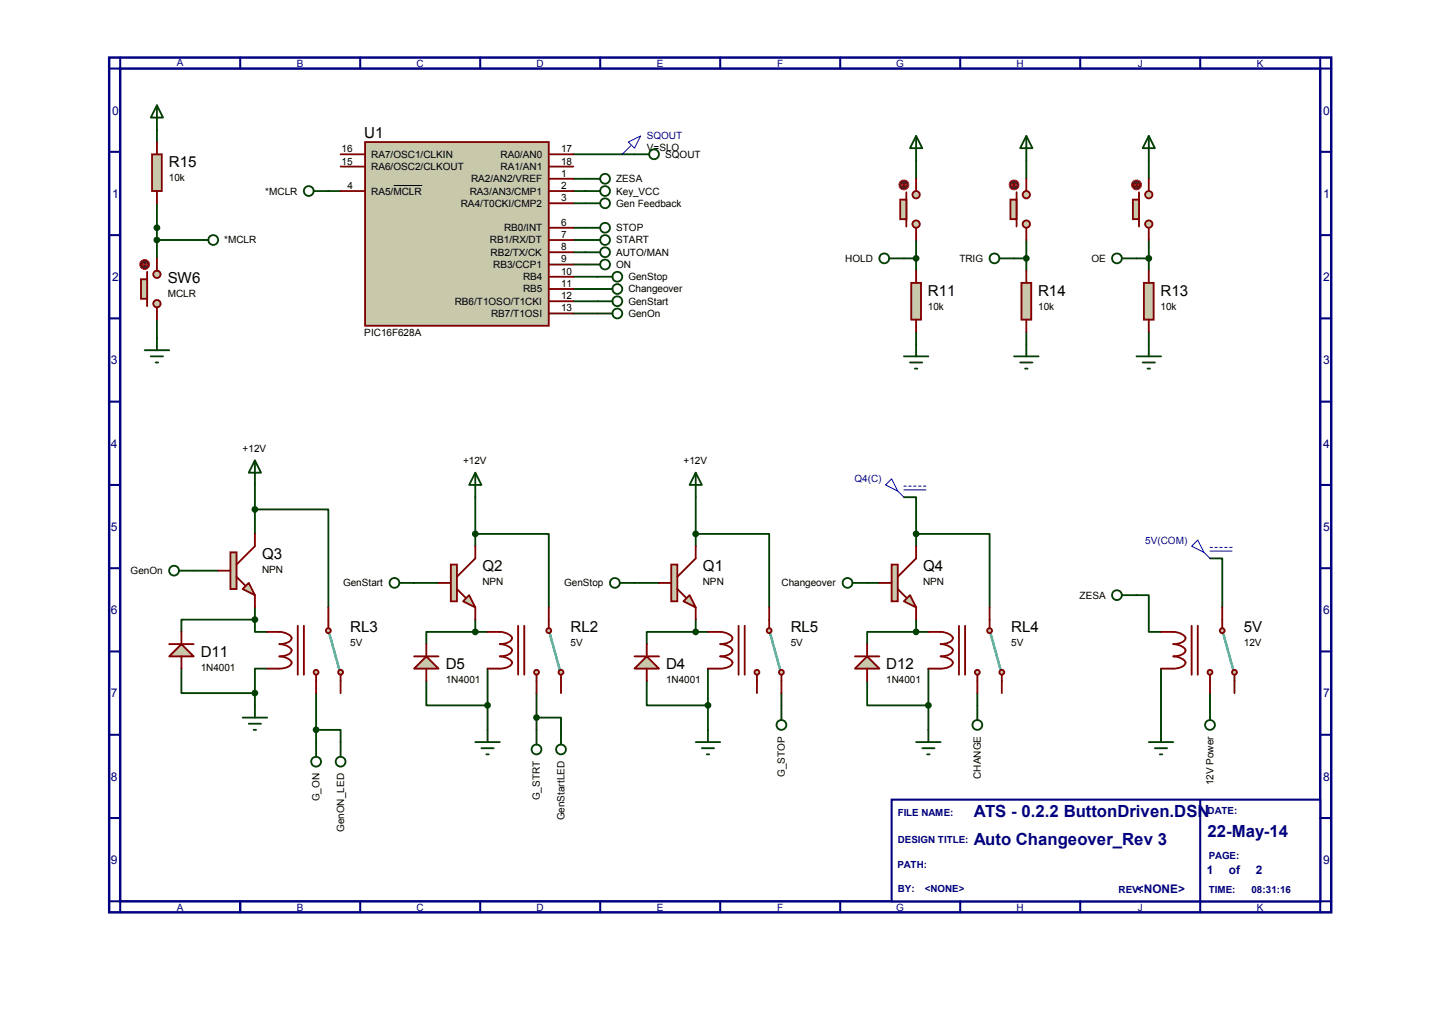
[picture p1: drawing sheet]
<svg xmlns="http://www.w3.org/2000/svg" width="297mm" height="210mm" viewBox="0 0 297 210" stroke-linecap="round" stroke-linejoin="round" font-family="sans-serif">
<path d="M22.6 11.9h253.5v177.3h-253.5zM24.9 14.2h249v172.7h-249z" fill="none" stroke="#000080" stroke-width=".51"/>
<path d="M24.9 11.9v2.3h-2.3M49.8 11.9v2.3" fill="none" stroke="#000080" stroke-width=".42"/>
<path d="M185 165.9h88.9v21h-88.9z" fill="#fff"/>
<g fill="none" stroke="#000080" stroke-width=".42">
<path d="M74.7 11.9v2.3M99.6 11.9v2.3M124.5 11.9v2.3M149.4 11.9v2.3M174.3 11.9v2.3M199.2 11.9v2.3M224.1 11.9v2.3M249 11.9v2.3M273.9 11.9v2.3h2.2M22.6 31.5h2.3M273.9 31.5h2.2M22.6 48.8h2.3"/>
<path d="M273.9 48.8h2.2M22.6 66h2.3M273.9 66h2.2M22.6 83.3h2.3M273.9 83.3h2.2M22.6 100.6h2.3M22.6 117.9h2.3M273.9 100.6h2.2M273.9 117.9h2.2M22.6 135.1h2.3M273.9 135.1h2.2M22.6 152.4h2.3"/>
<path d="M273.9 152.4h2.2M22.6 169.7h2.3M185 165.9h88.9v21h-88.9zM249 165.9v23.3M273.9 169.7h2.2M22.6 186.9h2.3v2.3M49.8 186.9v2.3M74.7 186.9v2.3M99.6 186.9v2.3M124.5 186.9v2.3M149.4 186.9v2.3M174.3 186.9v2.3"/>
<path d="M199.2 186.9v2.3M224.1 186.9v2.3M276.1 186.9h-2.2v2.3"/>
</g>
<g fill="none" stroke="#004000" stroke-width=".38">
<path d="M32.6 26.9v2.6M68.1 39.6h2.6M118.9 37.1h2.6M118.9 32h12.7M118.9 39.6h2.6M190 33.3v3.8M212.9 33.3v3.8M238.3 33.3v3.8M32.6 49.8h7.6M32.6 42.2v11.4M118.9 57.4h5.1M118.9 59.9h5.1"/>
<path d="M118.9 47.2h2.6M118.9 49.8h2.6M118.9 52.3h2.6M118.9 54.9h2.6M118.9 42.2h2.6M187.5 53.6h2.5M190 49.8v6.3M210.4 53.6h2.5M212.9 49.8v6.3M235.8 53.6h2.5M238.3 49.8v6.3M32.6 66.3v3.8"/>
<path d="M118.9 62.5h5.1M118.9 65h5.1M190 68.8v2.6M212.9 68.8v2.6M238.3 68.8v2.6M40.2 118.4h5.1M52.9 105.7h15.2v20.3M52.9 100.6v10.1M98.6 110.7h15.2v15.3M98.6 103.1v10.2M144.3 110.7h15.3v15.3M144.3 103.1v10.2"/>
<path d="M187.5 103.1h2.5v7.6M190 110.7h15.3v15.3M190 110.7v2.6M251 115.8h2.5v10.2M37.6 138.7v5.1h15.3M52.9 128.5v2.6h2.5M52.9 128.5h-15.3v2.6M52.9 126v2.5M55.4 138.7h-2.5v5.1M85.9 120.9h5.1M98.6 131.1h-10.2v2.5M98.6 128.5v2.6"/>
<path d="M98.6 131.1h2.5M101.1 138.7v12.7M131.6 120.9h5.1M144.3 131.1h-10.1v2.5M144.3 131.1h2.6M144.3 128.5v2.6M146.9 138.7v12.7M179.9 120.9h2.5M190 131.1h-10.1v2.5M190 131.1h2.6M190 128.5v2.6M192.6 138.7v12.7"/>
<path d="M235.8 123.4h2.5v7.7h2.5M240.8 138.7v12.7M52.9 143.8v2.5M65.6 151.4h5.1v2.5M65.6 143.8v10.1M88.4 141.2v5.1h12.7M111.3 148.8h5.1v2.6M111.3 143.8v7.6M134.2 141.2v5.1h12.7M162.1 143.8v2.5M179.9 141.2v5.1h12.7M202.7 143.8v2.5"/>
<path d="M251 143.8v2.5"/>
</g>
<path d="M75.7 29.5h38.1v38.1h-38.1z" fill="#c8c8aa"/>
<g fill="none" stroke="#800000" stroke-width=".38">
<path d="M70.7 32h5M70.7 34.5h5M70.7 39.6h5M75.7 29.5h38.1v38.1h-38.1zM113.8 32h5.1M113.8 34.5h5.1M113.8 37.1h5.1M113.8 39.6h5.1M113.8 47.2h5.1M113.8 49.8h5.1M113.8 52.3h5.1M113.8 54.9h5.1"/>
<path d="M113.8 57.4h5.1M113.8 59.9h5.1M113.8 42.2h5.1M113.8 62.5h5.1M113.8 65h5.1M103.7 131.1a2.69 2.69 0 0 1 2.5 1.2 2.31 2.31 0 0 1-2.5 1.3 2.69 2.69 0 0 1 2.5 1.3 2.31 2.31 0 0 1-2.5 1.2 2.69 2.69 0 0 1 2.5 1.3 2.31 2.31 0 0 1-2.5 1.3M107.5 129.8v10.2M108.8 129.8v10.2M111.3 140v1.2M113.8 128.5v1.8M116.4 140v1.2"/>
</g>
<path d="M81.7 38.5h5.9" fill="none" stroke="#010101" stroke-width=".21"/>
<path d="M113.8 131.3l-2.3 7.6" fill="none" stroke="#fff" stroke-width=".51"/>
<path d="M114.1 131.6l2 7.3" fill="none" stroke="#00c0c0" stroke-width=".51"/>
<circle cx="113.8" cy="130.8" r=".51" fill="#c8c8aa"/>
<circle cx="113.8" cy="130.8" r=".51" fill="none" stroke="#800000" stroke-width=".38"/>
<circle cx="116.4" cy="139.4" r=".51" fill="#c8c8aa"/>
<circle cx="116.4" cy="139.4" r=".51" fill="none" stroke="#800000" stroke-width=".38"/>
<circle cx="111.3" cy="139.4" r=".51" fill="#c8c8aa"/>
<g fill="none" stroke="#800000" stroke-width=".38">
<path d="M101.1 138.7h2.6M101.1 131.1h2.6M113.8 126v2.5M111.3 141.2v2.6M116.4 141.2v2.6"/>
<circle cx="111.3" cy="139.4" r=".51"/>
</g>
<path d="M96.1 124.7l1.2-1.3 1.3 2.6z" fill="#c8c8aa"/>
<path d="M96.1 124.7l1.2-1.3 1.3 2.6z" fill="none" stroke="#800000" stroke-width=".38"/>
<path d="M93.5 117.1h1.3v7.6h-1.3z" fill="#c8c8aa"/>
<path d="M93.5 117.1h1.3v7.6h-1.3zM98.6 113.3v2.5l-3.8 3.8M91 120.9h2.5M94.8 122.2l1.8 1.8M98.6 126v2.5" fill="none" stroke="#800000" stroke-width=".38"/>
<path d="M88.4 136.1l2.6 2.6h-5.1z" fill="#c8c8aa"/>
<path d="M58 131.1a2.69 2.69 0 0 1 2.5 1.2 2.31 2.31 0 0 1-2.5 1.3 2.69 2.69 0 0 1 2.5 1.3 2.31 2.31 0 0 1-2.5 1.2 2.69 2.69 0 0 1 2.5 1.3 2.31 2.31 0 0 1-2.5 1.3M61.8 129.8v10.2M63 129.8v10.2M65.6 140v1.2M68.1 128.5v1.8M70.7 140v1.2M85.9 136.1h5.1M88.4 136.1l2.6 2.6h-5.1zM88.4 133.6v2.5M88.4 138.7v2.5" fill="none" stroke="#800000" stroke-width=".38"/>
<path d="M98.6 153.9h5.1M99.9 155.2h2.5M100.9 156.5h.5M101.1 151.4v2.5" fill="none" stroke="#004000" stroke-width=".38"/>
<path d="M68.1 131.3l-2.3 7.6" fill="none" stroke="#fff" stroke-width=".51"/>
<path d="M68.4 131.6l2 7.3" fill="none" stroke="#00c0c0" stroke-width=".51"/>
<circle cx="68.1" cy="130.8" r=".51" fill="#c8c8aa"/>
<circle cx="68.1" cy="130.8" r=".51" fill="none" stroke="#800000" stroke-width=".38"/>
<circle cx="70.6" cy="139.4" r=".51" fill="#c8c8aa"/>
<circle cx="70.6" cy="139.4" r=".51" fill="none" stroke="#800000" stroke-width=".38"/>
<circle cx="65.6" cy="139.4" r=".51" fill="#c8c8aa"/>
<g fill="none" stroke="#800000" stroke-width=".38">
<path d="M55.4 138.7h2.6M55.4 131.1h2.6M68.1 126v2.5M65.6 141.2v2.6M70.7 141.2v2.6"/>
<circle cx="65.6" cy="139.4" r=".51"/>
</g>
<path d="M50.3 122.2l1.3-1.3 1.3 2.5z" fill="#c8c8aa"/>
<path d="M50.3 122.2l1.3-1.3 1.3 2.5z" fill="none" stroke="#800000" stroke-width=".38"/>
<path d="M47.8 114.6h1.3v7.6h-1.3z" fill="#c8c8aa"/>
<path d="M45.3 118.4h2.5M47.8 114.6h1.3v7.6h-1.3zM49.1 119.6l1.7 1.8M52.9 110.7v2.6l-3.8 3.8M52.9 123.4v2.6" fill="none" stroke="#800000" stroke-width=".38"/>
<g fill="none" stroke="#004000" stroke-width=".38">
<path d="M121.5 37.1h3M124 57.4h3M124 59.9h3M124 62.5h3M124 65h3M37.1 118.4h3.1M50.3 148.8h5.1M51.6 150.1h2.5M52.6 151.4h.5M52.9 146.3v2.5M65.6 153.9v3.1M70.7 153.9v3.1"/>
<path d="M116.4 151.4v3"/>
<circle cx="125.5" cy="37.1" r="1.02"/>
<circle cx="128.1" cy="57.4" r="1.02"/>
<circle cx="128.1" cy="59.9" r="1.02"/>
<circle cx="128.1" cy="65" r="1.02"/>
<circle cx="128.1" cy="62.5" r="1.02"/>
<circle cx="36.1" cy="118.4" r="1.02"/>
<circle cx="65.6" cy="158" r="1.02"/>
<circle cx="70.6" cy="158" r="1.02"/>
<circle cx="116.4" cy="155.4" r="1.02"/>
</g>
<path d="M37.6 133.6l2.6 2.5h-5.1z" fill="#c8c8aa"/>
<path d="M35.1 133.6h5.1M37.6 133.6l2.6 2.5h-5.1zM37.6 131.1v2.5M37.6 136.1v2.6" fill="none" stroke="#800000" stroke-width=".38"/>
<circle cx="52.9" cy="143.8" r=".51" fill="#004000"/>
<circle cx="52.9" cy="143.8" r=".51" fill="none" stroke="#004000" stroke-width=".38"/>
<circle cx="52.9" cy="128.5" r=".51" fill="#004000"/>
<circle cx="52.9" cy="128.5" r=".51" fill="none" stroke="#004000" stroke-width=".38"/>
<circle cx="98.6" cy="131.1" r=".51" fill="#004000"/>
<circle cx="98.6" cy="131.1" r=".51" fill="none" stroke="#004000" stroke-width=".38"/>
<circle cx="101.1" cy="146.3" r=".51" fill="#004000"/>
<g fill="none" stroke="#004000" stroke-width=".38">
<path d="M82.8 120.9h3.1M111.3 151.4v3"/>
<circle cx="81.8" cy="120.9" r="1.02"/>
<circle cx="101.1" cy="146.3" r=".51"/>
<circle cx="111.3" cy="155.4" r="1.02"/>
</g>
<path d="M141.8 124.7l1.2-1.3 1.3 2.6z" fill="#c8c8aa"/>
<path d="M141.8 124.7l1.2-1.3 1.3 2.6z" fill="none" stroke="#800000" stroke-width=".38"/>
<path d="M139.2 117.1h1.3v7.6h-1.3z" fill="#c8c8aa"/>
<path d="M139.2 117.1h1.3v7.6h-1.3zM144.3 113.3v2.5l-3.8 3.8M136.7 120.9h2.5M140.5 122.2l1.8 1.8M144.3 126v2.5" fill="none" stroke="#800000" stroke-width=".38"/>
<path d="M134.2 136.1l2.5 2.6h-5.1z" fill="#c8c8aa"/>
<path d="M131.6 136.1h5.1M134.2 136.1l2.5 2.6h-5.1zM134.2 133.6v2.5M134.2 138.7v2.5M195.1 131.1a2.69 2.69 0 0 1 2.6 1.2 2.31 2.31 0 0 1-2.6 1.3 2.69 2.69 0 0 1 2.6 1.3 2.31 2.31 0 0 1-2.6 1.2 2.69 2.69 0 0 1 2.6 1.3 2.31 2.31 0 0 1-2.6 1.3M198.9 129.8v10.2M200.2 129.8v10.2M202.7 140v1.2M205.3 128.5v1.8M207.8 140v1.2" fill="none" stroke="#800000" stroke-width=".38"/>
<g fill="none" stroke="#004000" stroke-width=".38">
<path d="M128.6 120.9h3M144.3 153.9h5.1M145.6 155.2h2.5M146.6 156.5h.5M146.9 151.4v2.5M162.1 146.3v3.1"/>
<circle cx="127.5" cy="120.9" r="1.02"/>
<circle cx="162.1" cy="150.4" r="1.02"/>
</g>
<path d="M205.3 131.3l-2.3 7.6" fill="none" stroke="#fff" stroke-width=".51"/>
<path d="M205.5 131.6l2.1 7.3" fill="none" stroke="#00c0c0" stroke-width=".51"/>
<circle cx="205.3" cy="130.8" r=".51" fill="#c8c8aa"/>
<circle cx="205.3" cy="130.8" r=".51" fill="none" stroke="#800000" stroke-width=".38"/>
<circle cx="207.8" cy="139.4" r=".51" fill="#c8c8aa"/>
<circle cx="207.8" cy="139.4" r=".51" fill="none" stroke="#800000" stroke-width=".38"/>
<circle cx="202.7" cy="139.4" r=".51" fill="#c8c8aa"/>
<g fill="none" stroke="#800000" stroke-width=".38">
<path d="M192.6 138.7h2.5M192.6 131.1h2.5M205.3 126v2.5M202.7 141.2v2.6M207.8 141.2v2.6"/>
<circle cx="202.7" cy="139.4" r=".51"/>
</g>
<path d="M187.5 124.7l1.3-1.3 1.2 2.6z" fill="#c8c8aa"/>
<path d="M187.5 124.7l1.3-1.3 1.2 2.6z" fill="none" stroke="#800000" stroke-width=".38"/>
<path d="M185 117.1h1.2v7.6h-1.2z" fill="#c8c8aa"/>
<path d="M185 117.1h1.2v7.6h-1.2zM190 113.3v2.5l-3.8 3.8M182.4 120.9h2.6M186.2 122.2l1.8 1.8M190 126v2.5" fill="none" stroke="#800000" stroke-width=".38"/>
<path d="M179.9 136.1l2.5 2.6h-5.1z" fill="#c8c8aa"/>
<path d="M177.3 136.1h5.1M179.9 136.1l2.5 2.6h-5.1zM179.9 133.6v2.5M179.9 138.7v2.5" fill="none" stroke="#800000" stroke-width=".38"/>
<path d="M190 153.9h5.1M191.3 155.2h2.5M192.3 156.5h.5M192.6 151.4v2.5" fill="none" stroke="#004000" stroke-width=".38"/>
<path d="M183.7 100.6l1.3-1.3 1.2 2.6zM186.2 101.9l1.3 1.2M187.5 100.8h.5M187.5 101.6h4.6M188.5 100.8h.5M189.5 100.8h.5M190.5 100.8h.5M191.6 100.8h.5" fill="none" stroke="#0000c0" stroke-width=".21"/>
<circle cx="190" cy="131.1" r=".51" fill="#004000"/>
<circle cx="190" cy="131.1" r=".51" fill="none" stroke="#004000" stroke-width=".38"/>
<circle cx="192.6" cy="146.3" r=".51" fill="#004000"/>
<g fill="none" stroke="#004000" stroke-width=".38">
<path d="M176.8 120.9h3.1M202.7 146.3v3.1"/>
<circle cx="175.8" cy="120.9" r="1.02"/>
<circle cx="192.6" cy="146.3" r=".51"/>
<circle cx="202.7" cy="150.4" r="1.02"/>
</g>
<path d="M243.4 131.1a2.69 2.69 0 0 1 2.5 1.2 2.31 2.31 0 0 1-2.5 1.3 2.69 2.69 0 0 1 2.5 1.3 2.31 2.31 0 0 1-2.5 1.2 2.69 2.69 0 0 1 2.5 1.3 2.31 2.31 0 0 1-2.5 1.3M247.2 129.8v10.2M248.5 129.8v10.2M251 140v1.2M253.5 128.5v1.8M256.1 140v1.2" fill="none" stroke="#800000" stroke-width=".38"/>
<path d="M253.5 131.3l-2.3 7.6" fill="none" stroke="#fff" stroke-width=".51"/>
<path d="M253.8 131.6l2 7.3" fill="none" stroke="#00c0c0" stroke-width=".51"/>
<circle cx="253.5" cy="130.8" r=".51" fill="#c8c8aa"/>
<circle cx="253.5" cy="130.8" r=".51" fill="none" stroke="#800000" stroke-width=".38"/>
<circle cx="256.1" cy="139.4" r=".51" fill="#c8c8aa"/>
<circle cx="256.1" cy="139.4" r=".51" fill="none" stroke="#800000" stroke-width=".38"/>
<circle cx="251" cy="139.4" r=".51" fill="#c8c8aa"/>
<g fill="none" stroke="#800000" stroke-width=".38">
<path d="M240.8 138.7h2.6M240.8 131.1h2.6M253.5 126v2.5M251 141.2v2.6M256.1 141.2v2.6"/>
<circle cx="251" cy="139.4" r=".51"/>
</g>
<g fill="none" stroke="#004000" stroke-width=".38">
<path d="M65.1 39.6h3M131.6 32h3.1M52.9 95.5l1.2 2.5h-2.5zM52.9 95.5v5.1M232.7 123.4h3.1M238.3 153.9h5.1M239.6 155.2h2.5M240.6 156.5h.5M240.8 151.4v2.5M251 146.3v3.1"/>
<circle cx="64" cy="39.6" r="1.02"/>
<circle cx="135.7" cy="32" r="1.02"/>
<circle cx="231.7" cy="123.4" r="1.02"/>
<circle cx="251" cy="150.4" r="1.02"/>
</g>
<path d="M130.3 29.5l2.6-1.3-1.3 2.5zM130.8 30.2l-1.7 1.8M247.2 113.3l1.3-1.3 1.2 2.6zM249.7 114.6l1.3 1.2M251 113.5h.5M251 114.3h4.6M252 113.5h.5M253 113.5h.5M254 113.5h.5M255.1 113.5h.5" fill="none" stroke="#0000c0" stroke-width=".21"/>
<circle cx="52.9" cy="105.7" r=".51" fill="#004000"/>
<g fill="none" stroke="#004000" stroke-width=".38">
<path d="M98.6 98l1.3 2.6h-2.6zM98.6 98v5.1"/>
<circle cx="52.9" cy="105.7" r=".51"/>
</g>
<circle cx="98.6" cy="110.7" r=".51" fill="#004000"/>
<g fill="none" stroke="#004000" stroke-width=".38">
<path d="M144.3 98l1.3 2.6h-2.6zM144.3 98v5.1"/>
<circle cx="98.6" cy="110.7" r=".51"/>
</g>
<path d="M149.4 131.1a2.69 2.69 0 0 1 2.5 1.2 2.31 2.31 0 0 1-2.5 1.3 2.69 2.69 0 0 1 2.5 1.3 2.31 2.31 0 0 1-2.5 1.2 2.69 2.69 0 0 1 2.5 1.3 2.31 2.31 0 0 1-2.5 1.3M153.2 129.8v10.2M154.5 129.8v10.2M157 140v1.2M159.6 128.5v1.8M162.1 140v1.2" fill="none" stroke="#800000" stroke-width=".38"/>
<path d="M159.6 131.3l-2.3 7.6" fill="none" stroke="#fff" stroke-width=".51"/>
<path d="M159.8 131.6l2 7.3" fill="none" stroke="#00c0c0" stroke-width=".51"/>
<circle cx="159.5" cy="130.8" r=".51" fill="#c8c8aa"/>
<circle cx="159.5" cy="130.8" r=".51" fill="none" stroke="#800000" stroke-width=".38"/>
<circle cx="162.1" cy="139.4" r=".51" fill="#c8c8aa"/>
<circle cx="162.1" cy="139.4" r=".51" fill="none" stroke="#800000" stroke-width=".38"/>
<circle cx="157" cy="139.4" r=".51" fill="#c8c8aa"/>
<g fill="none" stroke="#800000" stroke-width=".38">
<path d="M146.9 138.7h2.5M146.9 131.1h2.5M159.6 126v2.5M157 141.2v2.6M162.1 141.2v2.6"/>
<circle cx="157" cy="139.4" r=".51"/>
</g>
<circle cx="144.3" cy="110.7" r=".51" fill="#004000"/>
<circle cx="144.3" cy="110.7" r=".51" fill="none" stroke="#004000" stroke-width=".38"/>
<circle cx="144.3" cy="131.1" r=".51" fill="#004000"/>
<circle cx="144.3" cy="131.1" r=".51" fill="none" stroke="#004000" stroke-width=".38"/>
<circle cx="146.8" cy="146.3" r=".51" fill="#004000"/>
<circle cx="146.8" cy="146.3" r=".51" fill="none" stroke="#004000" stroke-width=".38"/>
<circle cx="111.3" cy="148.8" r=".51" fill="#004000"/>
<circle cx="111.3" cy="148.8" r=".51" fill="none" stroke="#004000" stroke-width=".38"/>
<circle cx="65.6" cy="151.4" r=".51" fill="#004000"/>
<g fill="none" stroke="#004000" stroke-width=".38">
<path d="M121.5 47.2h3M121.5 49.8h3M121.5 52.3h3M121.5 54.9h3"/>
<circle cx="125.5" cy="49.8" r="1.02"/>
<circle cx="125.5" cy="54.9" r="1.02"/>
<circle cx="125.5" cy="47.2" r="1.02"/>
<circle cx="125.5" cy="52.3" r="1.02"/>
<circle cx="65.6" cy="151.4" r=".51"/>
</g>
<circle cx="32.6" cy="56.9" r=".76" fill="#c8c8aa"/>
<circle cx="32.6" cy="56.9" r=".76" fill="none" stroke="#800000" stroke-width=".38"/>
<circle cx="32.6" cy="63" r=".76" fill="#c8c8aa"/>
<g fill="none" stroke="#800000" stroke-width=".38">
<path d="M30.5 56.4v7.1"/>
<circle cx="32.6" cy="63" r=".76"/>
</g>
<path d="M29.2 57.9h1.3v4.1h-1.3z" fill="#c8c8aa"/>
<path d="M29.2 57.9h1.3v4.1h-1.3zM32.6 53.6v2.5M32.6 63.8v2.5" fill="none" stroke="#800000" stroke-width=".38"/>
<circle cx="30" cy="54.9" r="1.02" fill="#400000"/>
<g fill="none" stroke="#f00" stroke-width=".21">
<path d="M29.5 54.9h1M29.5 54.9l.3 .2M29.8 54.6l-.3 .3M30.3 54.6l.2 .3M30.5 54.9l-.2 .2"/>
<circle cx="30" cy="54.9" r="1.02"/>
</g>
<path d="M31.5 32h2.1v7.6h-2.1z" fill="#c8c8aa"/>
<path d="M31.5 32h2.1v7.6h-2.1zM32.6 29.5v2.5M32.6 39.6v2.6" fill="none" stroke="#800000" stroke-width=".38"/>
<circle cx="32.5" cy="47.2" r=".51" fill="#004000"/>
<g fill="none" stroke="#004000" stroke-width=".38">
<path d="M32.6 21.8l1.2 2.6h-2.5zM32.6 21.8v5.1M40.2 49.8h3M30 72.6h5.1M31.3 73.9h2.5M32.3 75.2h.5M32.6 70.1v2.5"/>
<circle cx="32.5" cy="47.2" r=".51"/>
<circle cx="44.2" cy="49.8" r="1.02"/>
</g>
<circle cx="32.5" cy="49.8" r=".51" fill="#004000"/>
<g fill="none" stroke="#004000" stroke-width=".38">
<path d="M121.5 39.6h3"/>
<circle cx="125.5" cy="39.6" r="1.02"/>
<circle cx="32.5" cy="49.8" r=".51"/>
</g>
<circle cx="190" cy="110.7" r=".51" fill="#004000"/>
<circle cx="190" cy="110.7" r=".51" fill="none" stroke="#004000" stroke-width=".38"/>
<circle cx="190" cy="40.4" r=".76" fill="#c8c8aa"/>
<circle cx="190" cy="40.4" r=".76" fill="none" stroke="#800000" stroke-width=".38"/>
<circle cx="190" cy="46.5" r=".76" fill="#c8c8aa"/>
<g fill="none" stroke="#800000" stroke-width=".38">
<path d="M188 39.9v7.1"/>
<circle cx="190" cy="46.5" r=".76"/>
</g>
<path d="M186.7 41.4h1.3v4.1h-1.3z" fill="#c8c8aa"/>
<path d="M190 37.1v2.5M186.7 41.4h1.3v4.1h-1.3zM190 47.2v2.6" fill="none" stroke="#800000" stroke-width=".38"/>
<circle cx="187.5" cy="38.4" r="1.02" fill="#400000"/>
<g fill="none" stroke="#f00" stroke-width=".21">
<path d="M187 38.4h1M187 38.4l.2 .2M187.2 38.1l-.2 .3M187.7 38.1l.3 .3M188 38.4l-.3 .2"/>
<circle cx="187.5" cy="38.4" r="1.02"/>
</g>
<g fill="none" stroke="#004000" stroke-width=".38">
<path d="M184.4 53.6h3.1"/>
<circle cx="183.4" cy="53.6" r="1.02"/>
</g>
<path d="M189 58.7h2v7.6h-2z" fill="#c8c8aa"/>
<path d="M189 58.7h2v7.6h-2zM190 56.1v2.6M190 66.3v2.5" fill="none" stroke="#800000" stroke-width=".38"/>
<path d="M190 28.2l1.3 2.5h-2.5zM190 28.2v5.1M187.5 73.9h5.1M188.8 75.2h2.5M189.8 76.5h.5M190 71.4v2.5" fill="none" stroke="#004000" stroke-width=".38"/>
<circle cx="190" cy="53.6" r=".51" fill="#004000"/>
<circle cx="190" cy="53.6" r=".51" fill="none" stroke="#004000" stroke-width=".38"/>
<circle cx="212.9" cy="40.4" r=".76" fill="#c8c8aa"/>
<circle cx="212.9" cy="40.4" r=".76" fill="none" stroke="#800000" stroke-width=".38"/>
<circle cx="212.9" cy="46.5" r=".76" fill="#c8c8aa"/>
<g fill="none" stroke="#800000" stroke-width=".38">
<path d="M210.9 39.9v7.1"/>
<circle cx="212.9" cy="46.5" r=".76"/>
</g>
<path d="M209.6 41.4h1.3v4.1h-1.3z" fill="#c8c8aa"/>
<path d="M212.9 37.1v2.5M209.6 41.4h1.3v4.1h-1.3zM212.9 47.2v2.6" fill="none" stroke="#800000" stroke-width=".38"/>
<circle cx="210.3" cy="38.4" r="1.02" fill="#400000"/>
<g fill="none" stroke="#f00" stroke-width=".21">
<path d="M209.8 38.4h1.1M209.8 38.4l.3 .2M210.1 38.1l-.3 .3M210.6 38.1l.3 .3M210.9 38.4l-.3 .2"/>
<circle cx="210.3" cy="38.4" r="1.02"/>
</g>
<circle cx="238.3" cy="40.4" r=".76" fill="#c8c8aa"/>
<circle cx="238.3" cy="40.4" r=".76" fill="none" stroke="#800000" stroke-width=".38"/>
<circle cx="238.3" cy="46.5" r=".76" fill="#c8c8aa"/>
<g fill="none" stroke="#800000" stroke-width=".38">
<path d="M236.3 39.9v7.1"/>
<circle cx="238.3" cy="46.5" r=".76"/>
</g>
<path d="M235 41.4h1.3v4.1h-1.3z" fill="#c8c8aa"/>
<path d="M238.3 37.1v2.5M235 41.4h1.3v4.1h-1.3zM238.3 47.2v2.6" fill="none" stroke="#800000" stroke-width=".38"/>
<circle cx="235.7" cy="38.4" r="1.02" fill="#400000"/>
<g fill="none" stroke="#f00" stroke-width=".21">
<path d="M235.2 38.4h1.1M235.2 38.4l.3 .2M235.5 38.1l-.3 .3M236 38.1l.3 .3M236.3 38.4l-.3 .2"/>
<circle cx="235.7" cy="38.4" r="1.02"/>
</g>
<g fill="none" stroke="#004000" stroke-width=".38">
<path d="M207.3 53.6h3.1M232.7 53.6h3.1"/>
<circle cx="206.3" cy="53.6" r="1.02"/>
<circle cx="231.7" cy="53.6" r="1.02"/>
</g>
<path d="M237.3 58.7h2v7.6h-2z" fill="#c8c8aa"/>
<path d="M237.3 58.7h2v7.6h-2zM238.3 56.1v2.6M238.3 66.3v2.5" fill="none" stroke="#800000" stroke-width=".38"/>
<path d="M211.9 58.7h2v7.6h-2z" fill="#c8c8aa"/>
<path d="M211.9 58.7h2v7.6h-2zM212.9 56.1v2.6M212.9 66.3v2.5" fill="none" stroke="#800000" stroke-width=".38"/>
<path d="M212.9 28.2l1.3 2.5h-2.6zM212.9 28.2v5.1M238.3 28.2l1.3 2.5h-2.6zM238.3 28.2v5.1M210.4 73.9h5M211.6 75.2h2.6M212.6 76.5h.5M212.9 71.4v2.5M235.8 73.9h5M237 75.2h2.6M238 76.5h.5M238.3 71.4v2.5" fill="none" stroke="#004000" stroke-width=".38"/>
<circle cx="212.9" cy="53.6" r=".51" fill="#004000"/>
<circle cx="212.9" cy="53.6" r=".51" fill="none" stroke="#004000" stroke-width=".38"/>
<circle cx="238.3" cy="53.6" r=".51" fill="#004000"/>
<g fill="none" stroke="#004000" stroke-width=".38">
<path d="M121.5 42.2h3"/>
<circle cx="125.5" cy="42.2" r="1.02"/>
<circle cx="238.3" cy="53.6" r=".51"/>
</g>
<g font-size="3.5" fill="#000080">
<text x="202" y="169.5">ATS - 0.2.2 ButtonDriven.DSN</text>
<text x="250.5" y="173.6">22-May-14</text>
<text x="202" y="175.3">Auto Changeover_Rev 3</text>
</g>
<g font-size="3.1">
<text x="75.6" y="28.6">U1</text>
<text x="35" y="34.7">R15</text>
<text x="34.8" y="58.8">SW6</text>
<text x="192.5" y="61.3">R11</text>
<text x="215.3" y="61.3">R14</text>
<text x="240.7" y="61.3">R13</text>
<text x="54.4" y="115.9">Q3</text>
<text x="100.1" y="118.4">Q2</text>
<text x="145.8" y="118.4">Q1</text>
<text x="191.5" y="118.4">Q4</text>
<text x="72.6" y="131.1">RL3</text>
<text x="118.4" y="131.1">RL2</text>
<text x="164" y="131.1">RL5</text>
<text x="209.8" y="131.1">RL4</text>
<text x="258" y="131.1">5V</text>
<text x="41.7" y="136.2">D11</text>
<text x="92.5" y="138.8">D5</text>
<text x="138.2" y="138.8">D4</text>
<text x="183.9" y="138.8">D12</text>
</g>
<g font-size="2.5" fill="#000080">
<text x="23.2" y="23.7">0</text>
<text x="274.4" y="23.7">0</text>
<text x="23.2" y="41">1</text>
<text x="274.4" y="41">1</text>
<text x="23.2" y="58.3">2</text>
<text x="274.4" y="58.3">2</text>
<text x="23" y="75.6">3</text>
<text x="274.4" y="75.6">3</text>
<text x="23" y="92.8">4</text>
<text x="274.4" y="92.8">4</text>
<text x="23" y="110.1">5</text>
<text x="274.4" y="110.1">5</text>
<text x="23" y="127.4">6</text>
<text x="274.4" y="127.4">6</text>
<text x="23" y="144.7">7</text>
<text x="274.4" y="144.7">7</text>
<text x="23" y="161.9">8</text>
<text x="274.4" y="161.9">8</text>
<text x="23" y="179.2">9</text>
<text x="274.4" y="179.2">9</text>
<text x="235.8" y="185.3">&lt;NONE&gt;</text>
<text x="250.3" y="181.2">1</text>
<text x="254.9" y="181.2">of</text>
<text x="260.5" y="181.2">2</text>
</g>
<g font-size="2.1" fill="#000080">
<text x="36.7" y="13.7">A</text>
<text x="61.6" y="13.9">B</text>
<text x="86.4" y="13.9">C</text>
<text x="111.3" y="13.9">D</text>
<text x="136.3" y="13.9">E</text>
<text x="161.2" y="13.9">F</text>
<text x="185.9" y="13.9">G</text>
<text x="210.9" y="13.9">H</text>
<text x="236" y="13.9">J</text>
<text x="260.7" y="13.9">K</text>
<text x="36.7" y="188.9">A</text>
<text x="61.6" y="188.9">B</text>
<text x="86.4" y="188.9">C</text>
<text x="111.3" y="188.9">D</text>
<text x="136.3" y="188.9">E</text>
<text x="161.2" y="188.9">F</text>
<text x="185.9" y="188.9">G</text>
<text x="210.9" y="188.9">H</text>
<text x="236" y="188.9">J</text>
<text x="260.7" y="188.9">K</text>
</g>
<g font-size="2.1" fill="#0000c0">
<text x="134.2" y="28.9">SQOUT</text>
<text x="177.2" y="100">Q4(C)</text>
<text x="237.6" y="112.7">5V(COM)</text>
</g>
<g font-size="2.1">
<text x="70.9" y="31.6">16</text>
<text x="70.9" y="34.1">15</text>
<text x="77" y="32.7">RA7/OSC1/CLKIN</text>
<text x="77" y="35.3">RA6/OSC2/CLKOUT</text>
<text x="103.8" y="32.7">RA0/AN0</text>
<text x="103.8" y="35.3">RA1/AN1</text>
<text x="116.4" y="31.6">17</text>
<text x="116.4" y="34.1">18</text>
<text x="134.2" y="31.4">V=SLO</text>
<text x="138" y="32.7">SQOUT</text>
<text x="35" y="37.5">10k</text>
<text x="55" y="40.3">*MCLR</text>
<text x="72" y="39.2">4</text>
<text x="77" y="40.3">RA5/MCLR</text>
<text x="97.4" y="40.3">RA3/AN3/CMP1</text>
<text x="97.7" y="37.8">RA2/AN2/VREF</text>
<text x="116.4" y="36.7">1</text>
<text x="116.4" y="39.2">2</text>
<text x="116.4" y="41.7">3</text>
<text x="127.8" y="37.8">ZESA</text>
<text x="127.8" y="40.3">Key_VCC</text>
<text x="95.6" y="42.9">RA4/T0CKI/CMP2</text>
<text x="104.6" y="48">RB0/INT</text>
<text x="116.4" y="46.8">6</text>
<text x="127.8" y="48">STOP</text>
<text x="127.8" y="42.9">Gen Feedback</text>
<text x="46.5" y="50.5">*MCLR</text>
<text x="101.6" y="50.5">RB1/RX/DT</text>
<text x="101.8" y="53">RB2/TX/CK</text>
<text x="116.4" y="49.4">7</text>
<text x="116.4" y="51.9">8</text>
<text x="127.8" y="53">AUTO/MAN</text>
<text x="127.8" y="50.5">START</text>
<text x="102.3" y="55.6">RB3/CCP1</text>
<text x="108.5" y="58.1">RB4</text>
<text x="116.4" y="57">10</text>
<text x="116.4" y="59.5">11</text>
<text x="116.4" y="54.4">9</text>
<text x="127.8" y="55.6">ON</text>
<text x="130.3" y="58.1">GenStop</text>
<text x="175.3" y="54.3">HOLD</text>
<text x="199" y="54.3">TRIG</text>
<text x="226.4" y="54.3">OE</text>
<text x="34.8" y="61.7">MCLR</text>
<text x="94.3" y="63.2">RB6/T1OSO/T1CKI</text>
<text x="101.9" y="65.7">RB7/T1OSI</text>
<text x="108.5" y="60.7">RB5</text>
<text x="116.4" y="64.6">13</text>
<text x="116.4" y="62.1">12</text>
<text x="130.3" y="60.7">Changeover</text>
<text x="130.3" y="63.2">GenStart</text>
<text x="130.3" y="65.7">GenOn</text>
<text x="192.5" y="64.2">10k</text>
<text x="215.3" y="64.2">10k</text>
<text x="240.7" y="64.2">10k</text>
<text x="75.6" y="69.7">PIC16F628A</text>
<text x="50.3" y="93.7">+12V</text>
<text x="96.1" y="96.2">+12V</text>
<text x="141.8" y="96.2">+12V</text>
<text x="27.1" y="119.1">GenOn</text>
<text x="54.4" y="118.8">NPN</text>
<text x="71.2" y="121.6">GenStart</text>
<text x="100.1" y="121.3">NPN</text>
<text x="117" y="121.6">GenStop</text>
<text x="145.8" y="121.3">NPN</text>
<text x="162.1" y="121.6">Changeover</text>
<text x="191.5" y="121.3">NPN</text>
<text x="223.9" y="124.2">ZESA</text>
<text x="72.6" y="134">5V</text>
<text x="118.4" y="134">5V</text>
<text x="164" y="134">5V</text>
<text x="209.8" y="134">5V</text>
<text x="258" y="134">12V</text>
<text x="41.7" y="139.1">1N4001</text>
<text x="92.5" y="141.6">1N4001</text>
<text x="138.2" y="141.6">1N4001</text>
<text x="183.9" y="141.6">1N4001</text>
<text x="162.8" y="161.1" transform="rotate(-90 162.8 161.1)">G_STOP</text>
<text x="203.5" y="161.6" transform="rotate(-90 203.5 161.6)">CHANGE</text>
<text x="66.3" y="166.2" transform="rotate(-90 66.3 166.2)">G_ON</text>
<text x="112" y="166" transform="rotate(-90 112 166)">G_STRT</text>
<text x="251.7" y="162.9" transform="rotate(-90 251.7 162.9)">12V Power</text>
<text x="71.4" y="172.6" transform="rotate(-90 71.4 172.6)">GenON_LED</text>
<text x="117.1" y="170.2" transform="rotate(-90 117.1 170.2)">GenStartLED</text>
</g>
<g font-size="2" fill="#000080">
<text x="186.2" y="169.3">FILE NAME:</text>
<text x="250.5" y="168.8">DATE:</text>
<text x="186.2" y="174.8">DESIGN TITLE:</text>
<text x="250.7" y="178.2">PAGE:</text>
<text x="186.1" y="180.1">PATH:</text>
<text x="186.2" y="185">BY:</text>
<text x="191.8" y="185">&lt;NONE&gt;</text>
<text x="232" y="185.2">REV:</text>
<text x="250.7" y="185.2">TIME:</text>
<text x="259.6" y="185.2">08:31:16</text>
</g>
</svg>
